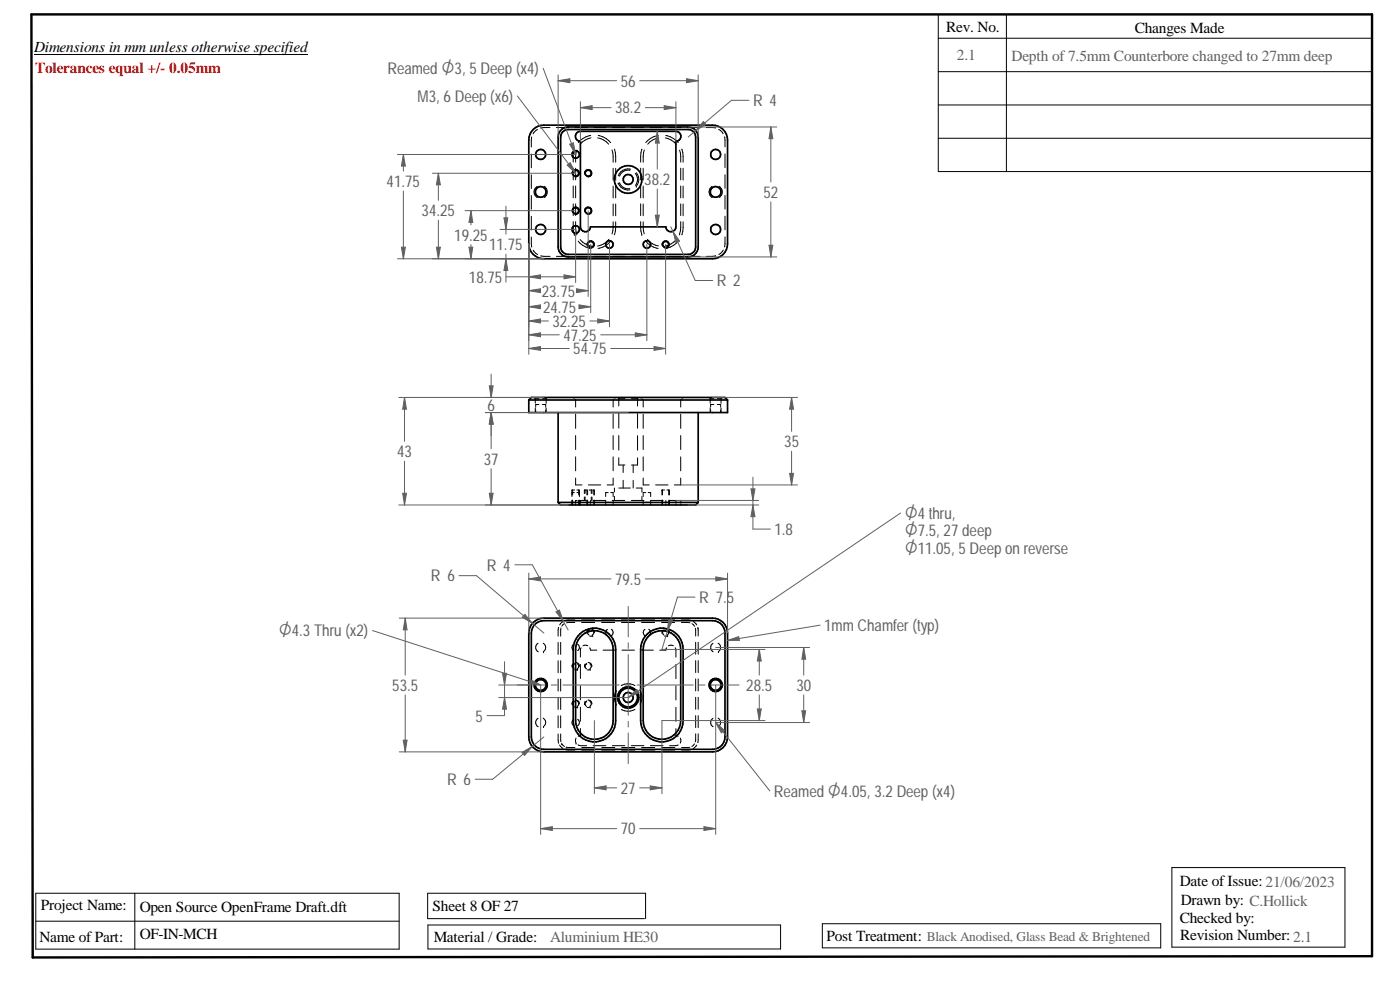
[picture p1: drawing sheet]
<svg xmlns="http://www.w3.org/2000/svg" width="420mm" height="297mm" viewBox="0 0 420 297" stroke-linecap="round" stroke-linejoin="round" font-family="sans-serif">
<path d="M9.4 4.3h402.4v282.6l-402 .4z" fill="none" stroke="#000" stroke-width=".72"/>
<g fill="none" stroke="#000" stroke-width=".3">
<path d="M10.2 16.4h82.2M281.6 11.5h130.2M281.6 4.3v47.2h130.2M302 4.3v47.2M281.6 21.5h130.2M281.6 31.5h130.2M281.6 41.5h130.2M160.3 119.3l.1 .1M160.5 119.5l.1 .1M160.6 119.6v1.4M160.6 119.6h1.1M162.8 119.6h1.1"/>
<path d="M163.9 119.6v1.4M164 119.5l-.1 .1M164.2 119.3l-.1 .1M172 119.3l.3 .2M172.5 119.8l.3 .2v2.1M184.2 119.8l-.2 .2v2.1M184.8 119.3l-.3 .2M185.3 119.3l.1 .1M185.6 119.5l.1 .1M185.7 119.6v2.2M185.7 119.6h1.9M189.5 119.6h1.8"/>
<path d="M191.3 119.6v2.2M191.4 119.5l-.1 .1M191.7 119.3l-.1 .1M192.3 119.3l.2 .2M192.8 119.8l.2 .2v2.1M204.5 119.8l-.2 .2v2.1M205 119.3l-.2 .2M212.8 119.3l.1 .1M213.1 119.5v.1M213.1 119.6h1.1M213.1 119.6v1.4M215.3 119.6h1.1"/>
<path d="M216.4 119.6v1.4M216.5 119.5l-.1 .1M216.8 119.3l-.1 .1M160.6 122.4v1.4M160.8 123v.8M161.7 121.4h-.9v.7M162.8 121.4h1v.8M163.8 123v.8M163.9 122.4v1.4M172.8 124.3v4.2M172.8 130.7v4.2M172.8 137.1v4.2"/>
<path d="M184 124.3v4.2M184 130.7v4.2M184 137.1v4.2M185.7 137.3v2.2h1.9M185.7 124.1v4.3M185.7 130.7v4.3M187 139.5v2.3M190 139.5v2.3M191.3 137.4v2.1h-1.8M191.3 124.1v4.4M191.3 130.7v4.4M193 124.3v4.2"/>
<path d="M193 130.7v4.2M193 137.1v4.2M204.3 124.3v4.2M204.3 130.7v4.2M204.3 137.1v4.2M213.1 122.4v1.4M213.3 123v.8M214.2 121.4h-.9v.7M215.3 121.4h1v.8M216.3 123v.8M216.4 122.4v1.4M171.7 147h.1"/>
<path d="M171.7 147v2M171.7 150.1v1.4M171.7 147.8h.7M171.8 147h.7M171.9 147v1.5M171.9 150v1.5M172.7 151.1v.4M172.8 143.4v2.1h1.9M173.1 147h.7M173.1 147.8h.8v1.2M173.2 150.2h-.5v.4M173.7 147v1.5"/>
<path d="M173.7 150.1v1.4M173.7 150.2h2.4M173.9 147v1.5M173.9 150.1v1.4M174.2 150.2v.4M174.2 151.1v.4M175.4 149.1v1.1M175.5 147l-.1 1.1M175.6 147h.1M175.6 147v1M175.6 149.1v1.1M175.6 147h.6l-.1 1.5"/>
<path d="M176.1 150.1v1.4M176.3 147v1.5M176.3 150v1.5M176.6 145.5h3.7M176.8 147h.9v1.1M177.2 150.2v.4M177.2 151.1v.4M177.5 147v1.1M177.5 149.1v1.1M177.7 149.1v1.1M178 150.2h3.8M178 147h.2v1.5"/>
<path d="M178.2 150.1v1.4M178.3 147h.1M178.4 147v1.5M178.4 150.1v1.4M181.8 150.3v1.2M182.5 147.8h-.7v1.2M183.3 147.8h.7v1.2M183.8 150.2h3.7M184 150.3v1.2M184 143.4v2.1h-1.8M184.4 146.4v1.2M184.4 148.9v1.3"/>
<path d="M185.7 146.4h3.5M187 144.1v2.3M189.5 150.2h3.7M190 144.1v2.3M191 146.4h1.6v1.3M192.6 149v1.2M193 150.3v1.2M193 143.4v2.1h1.8M193.8 147.8h-.8v1.2M194.6 147.8h.7v1.2M195.2 150.2h3.8M195.3 150.3v1.2"/>
<path d="M196.8 145.5h3.7M198.7 147h.1M198.7 147v1.5M198.7 150.1v1.4M198.8 147h.1M198.8 150v1.5M199.5 147h-.7v1.5M199.8 150.2v.4M199.8 151.1v.4M200.1 147h.7M200.7 147v1.5M200.7 150.1v1.4"/>
<path d="M200.9 147v1.5M200.9 150.1v1.4M200.9 150.2h2.4M202.9 150.2v.4M202.9 151.1v.4M203.9 150.2h.4v.4M204.3 143.4v2.1h-1.9M204.3 151.1v.4M161.5 193a1.47 1.47 0 0 0 0 2.6M163 193h.1a1.49 1.49 0 0 1 0 2.5M163.1 195.5h.1M167.5 192.7v3.6"/>
<path d="M167.5 198.2v3.6M167.6 188.3l-.1 2.6M168.3 192.7v3.6M168.3 198.2v3.6M168.3 188.4v2.5M169 186.4l-1 1.1M169.4 187.1l-.8 .8M171.8 199.3l-.1 .9M171.9 199.3h.1M172.2 193.3a1.1 1.1 0 0 0 0 1.9M172.3 199.1h.1M172.3 199.1a.91 .91 0 0 0 0 1.6"/>
<path d="M172.5 186.8l-2.5 .1M172.5 186l-2.7 .1M172.7 198.8a1.05 1.05 0 0 1 1.2 1.2M173.3 199.2h.1a.91 .91 0 0 1-.1 1.5M173.3 193.3a1.06 1.06 0 0 1 0 1.9M174.2 199.3v4.3M174.4 194.4l-.2 .7v2M174.5 186.8h4M174.5 186h4M175.6 199.3l-.2 .9M176.1 199.1h.1M176.1 199.1a.96 .96 0 0 0 0 1.6"/>
<path d="M176.3 189.2l-.1 .9M176.3 189.1h.1M176.4 193.8l-1-.2-.4 .2M176.5 198.8a1.05 1.05 0 0 1 1.1 1.2M176.8 189h.1M176.8 189a.9 .9 0 0 0 0 1.6M177 194.4l.2 .7h1.9M177 199.2a.86 .86 0 0 1 0 1.5M177.2 188.7a1.1 1.1 0 0 1 1.2 1.2M177.8 189a.88 .88 0 0 1-.1 1.5M177.9 190.8l-.9 .1M177.9 190.8h.1"/>
<path d="M180.5 186.8h4M180.5 186h4M181 195.1h3.7M182.3 188.8a1.08 1.08 0 0 0 .1 2M183.5 188.8a1.12 1.12 0 0 1 0 1.9M186.5 186.8h4M186.5 186h4M186.7 195.1h3.7M192.4 195.1h3.7M192.5 186.8h4M192.5 186h4M193.6 188.8a1.1 1.1 0 0 0 0 2"/>
<path d="M194.7 188.8a1.08 1.08 0 0 1 0 1.9M198.5 186.8h4M198.5 186h4M198.8 189.2l-.1 .9M198.9 189.1h.1M199.3 189h.1M199.3 189a.95 .95 0 0 0 0 1.6M199.7 188.7a1.05 1.05 0 0 1 1.2 1.2M200.1 194.4l-.3 .7h-1.8M200.2 189a.88 .88 0 0 1 .1 1.5M200.4 190.8l-.9 .1M200.4 190.8h.1"/>
<path d="M202.1 193.8l-.5-.2-1 .2M202.6 194.4l.3 .7v2.1M202.9 199.4v4.2M204.5 186.8l2.6 .1M204.5 186l2.8 .1M207.7 187.1l.8 .8M208.1 186.5l1 1M208.7 188.5l.1 2.3M208.8 192.7v3.6M208.8 198.2v3.6M209.5 188.3v2.5M209.5 188.3h.1"/>
<path d="M209.5 192.7v3.6M209.5 198.2v3.6M214 193a1.52 1.52 0 0 0 0 2.6M215.5 193a1.48 1.48 0 0 1 .1 2.5M215.6 195.5h.1M161.5 215.5a1.44 1.44 0 0 0 0 2.6M163 215.5h.1a1.49 1.49 0 0 1 0 2.5M163.1 218h.1M167.5 203.8v3.5M167.5 209.3v3.6M167.5 214.8v3.6M168.3 203.8v3.5"/>
<path d="M168.3 209.3v3.6M168.3 214.8v3.6M171.8 210.6l-.1 .9M171.9 210.5h.1M172.2 215.9a1.06 1.06 0 0 0 0 1.8M172.3 210.4h.1M172.3 210.4a.9 .9 0 0 0 0 1.6M172.7 210.1a1.05 1.05 0 0 1 1.2 1.1M173.2 210.4a.91 .91 0 0 1 .1 1.5M173.3 200.9l-.8 .1M173.3 212.1l-.8 .2M173.3 200.9h.1"/>
<path d="M173.3 212.1h.1M173.3 215.8a1.1 1.1 0 0 1 0 1.9M174.2 205.7v4.3M174.2 212.2v4.2M174.2 218.6v2.1l-.7 .2M175.6 210.5l-.2 1M176.1 210.4h.1M176.1 210.4a.95 .95 0 0 0 0 1.6M176.5 210.1a1.05 1.05 0 0 1 1.1 1.1M177 210.4a.91 .91 0 0 1 0 1.5M177.1 200.9l-.9 .1M177.1 200.9h.1"/>
<path d="M177.1 212.1l-.9 .2M177.1 212.1h.1M184.9 207.3a4.1 4.1 0 0 0 0 4M184.9 207.3h.1M184.9 211.3h.1M186.5 212.9a4 4 0 0 0 4.1 0M190.5 205.7a4 4 0 0 0-4 0M192.1 207.2a4 4 0 0 1 0 4.1M202.9 205.8v4.2M202.9 212.2v4.3M202.9 218.6v2.1l.6 .2M208.8 203.7v3.6"/>
<path d="M208.8 209.2v3.6M208.8 214.7v3.6M209.5 203.7v3.6M209.5 209.2v3.6M209.5 214.7v3.6M214 215.5a1.48 1.48 0 0 0 0 2.6M215.5 215.5a1.48 1.48 0 0 1 .1 2.5M215.6 218h.1M411.8 213.6v36.4M167.5 220.2l.1 2.5M167.6 222.7h.1M167.9 223.5l1.1 1.1"/>
<path d="M168.3 220.2v2.4M168.6 223.1l.8 .9M168.6 223.1h.1M169.7 224.9l2.8 .1M170 224.2l2.5 .1M170 224.2h.1M172.9 223h.1M172.9 221.4l-.2 1.1 .2 .5M173.5 223.5l.7 .2h1.9M174.6 224.3h3.9M174.6 225h3.9M178 223.7h3.8"/>
<path d="M180.6 224.3h3.9M180.6 225h3.9M183.8 223.7h3.7M186.6 224.3h3.9M186.6 225h3.9M189.5 223.7h3.7M192.6 224.3h3.9M192.6 225h3.9M195.2 223.7h3.8M198.6 224.3h3.9M198.6 225h3.9M203.5 223.5l-.6 .2h-2"/>
<path d="M204.2 221.4l.1 1.1-.1 .5M207 224.2l-2.5 .1M207.3 224.9l-2.8 .1M208.4 223.2l-.8 .8M208.8 220.2l-.1 2.4M209.1 223.6l-1.1 1M209.5 220.2l-.1 2.6M9.8 271.3v16M10.7 276.4h109.1M10.7 268h109.1v16.8h-109.1zM40.5 268v16.8M128.4 277.5h105.9v7.2h-105.9z"/>
<path d="M193.4 275.6h-65.1v-7.6h65.4v7.6M246.8 277.2h101.5v7.2h-101.5zM351.7 260.3h51.9v23.9h-51.9z"/>
</g>
<g fill="none" stroke="#000" stroke-width=".51">
<path d="M158.7 120h59.6M158.7 120v3.8h59.6v-3.8M167.5 123.8v26.9M209.5 123.8v26.9M218.3 120l-.7-.7h-58.1l-.8 .7M167.5 150.7l.8 .8h40.5l.7-.8M167.5 150.7h42M160 186.8a4.6 4.6 0 0 1 3.2-1.3h50.6a4.5 4.5 0 0 1 4.5 4.4v31.2a4.5 4.5 0 0 1-4.5 4.5h-50.6a4.5 4.5 0 0 1-4.5-4.5v-31.2a4.6 4.6 0 0 1 1.3-3.1zM160.3 187.6a3.9 3.9 0 0 1 2.9-1.4h50.6a3.7 3.7 0 0 1 3.8 3.7v31.2a3.7 3.7 0 0 1-3.8 3.7h-50.6a3.7 3.7 0 0 1-3.7-3.7v-31.2v-.8zM174.1 190.2a6.4 6.4 0 0 1 6.9-1.2 6.4 6.4 0 0 1 3.8 5.9v21.3a6.4 6.4 0 0 1-6.4 6.4 6.4 6.4 0 0 1-6.4-6.4v-21.3a6.4 6.4 0 0 1 2.1-4.7zM174.1 191.2a5.6 5.6 0 0 1 6.2-1.6 5.6 5.6 0 0 1 3.7 5.3v21.3a5.6 5.6 0 0 1-5.6 5.6 5.6 5.6 0 0 1-5.6-5.6v-21.3a5.4 5.4 0 0 1 1.3-3.7zM194.3 191.2a5.6 5.6 0 0 1 6.3-1.6 5.6 5.6 0 0 1 3.7 5.3v21.3a5.6 5.6 0 0 1-5.6 5.6 5.6 5.6 0 0 1-5.7-5.6v-21.3a5.6 5.6 0 0 1 1.3-3.7z"/>
<path d="M194.3 190.2a6.4 6.4 0 0 1 6.9-1.2 6.4 6.4 0 0 1 3.8 5.9v21.3a6.4 6.4 0 0 1-6.4 6.4 6.4 6.4 0 0 1-6.3-6.4v-21.3a6.3 6.3 0 0 1 2-4.7z"/>
<circle cx="162.3" cy="205.5" r="1.96"/>
<circle cx="162.3" cy="205.5" r="1.62"/>
<circle cx="188.5" cy="209.3" r="1.5"/>
<circle cx="188.5" cy="209.3" r="3.2"/>
<circle cx="188.5" cy="209.3" r="2.81"/>
<circle cx="214.8" cy="205.5" r="1.62"/>
<circle cx="214.8" cy="205.5" r="1.99"/>
</g>
<path d="M158.7 172v17.9M158.7 173.7l3.5-.6v1.2zM218.3 172v17.9" fill="none" stroke="#606060" stroke-width=".3"/>
<path d="M158.7 173.7l3.5-.6v1.2z" fill="#606060"/>
<path d="M214.8 173.1l3.5 .6-3.5 .6z" fill="none" stroke="#606060" stroke-width=".3"/>
<path d="M214.8 173.1l3.5 .6-3.5 .6z" fill="#606060"/>
<path d="M158.7 173.7h24.7M193.7 173.7h24.6M119.8 185.5h43.4M121.6 185.5l.6 3.5h-1.2zM119.8 225.6h43.4" fill="none" stroke="#606060" stroke-width=".3"/>
<path d="M121.6 185.5l.6 3.5h-1.2z" fill="#606060"/>
<path d="M121 222.1h1.2l-.6 3.5z" fill="none" stroke="#606060" stroke-width=".3"/>
<path d="M121 222.1h1.2l-.6 3.5z" fill="#606060"/>
<path d="M121.6 185.5v17.1M121.6 208.5v17.1M178.4 216.2v21.9M198.7 216.2v21.9M178.4 236.4l3.5-.6v1.2z" fill="none" stroke="#606060" stroke-width=".3"/>
<path d="M178.4 236.4l3.5-.6v1.2z" fill="#606060"/>
<path d="M195.1 235.8l3.6 .6-3.6 .6z" fill="none" stroke="#606060" stroke-width=".3"/>
<path d="M195.1 235.8l3.6 .6-3.6 .6z" fill="#606060"/>
<path d="M162.3 205.5v44.9M214.8 205.5v44.9M178.4 236.4h6.7M192 236.4h6.7M162.3 248.6l3.5-.6v1.2z" fill="none" stroke="#606060" stroke-width=".3"/>
<path d="M162.3 248.6l3.5-.6v1.2z" fill="#606060"/>
<path d="M211.3 248l3.5 .6-3.5 .6z" fill="none" stroke="#606060" stroke-width=".3"/>
<path d="M211.3 248l3.5 .6-3.5 .6z" fill="#606060"/>
<path d="M214.8 194.3h28.2M241.2 194.3l.6 3.5h-1.1zM214.8 216.8h28.2M162.3 248.6h22.8M192 248.6h22.8" fill="none" stroke="#606060" stroke-width=".3"/>
<path d="M241.2 194.3l.6 3.5h-1.1z" fill="#606060"/>
<path d="M240.7 213.3h1.1l-.6 3.5z" fill="none" stroke="#606060" stroke-width=".3"/>
<path d="M240.7 213.3h1.1l-.6 3.5z" fill="#606060"/>
<path d="M241.2 194.3v8.3M214.8 216.8l16.2 20.5M241.2 208.5v8.3" fill="none" stroke="#606060" stroke-width=".3"/>
<path d="M214.8 216.8l2.6 2.4-.9 .7z" fill="#606060"/>
<path d="M111.8 189.2l50.5 16.3M214.8 216.8l2.6 2.4-.9 .7z" fill="none" stroke="#606060" stroke-width=".3"/>
<path d="M159.1 203.9l3.2 1.6-3.5-.5z" fill="#606060"/>
<path d="M119.7 119.3h43.5M121.4 119.3l.6 3.5h-1.1zM119.7 151.5h50.8M159.1 203.9l3.2 1.6-3.5-.5z" fill="none" stroke="#606060" stroke-width=".3"/>
<path d="M121.4 119.3l.6 3.5h-1.1z" fill="#606060"/>
<path d="M120.9 148h1.1l-.6 3.5z" fill="none" stroke="#606060" stroke-width=".3"/>
<path d="M120.9 148h1.1l-.6 3.5z" fill="#606060"/>
<path d="M121.4 119.3v13.1M121.4 138.4v13.1M145.7 123.8h17.5M147.4 123.8l.6 3.5h-1.2zM145.7 151.5h24.8" fill="none" stroke="#606060" stroke-width=".3"/>
<path d="M147.4 123.8l.6 3.5h-1.2z" fill="#606060"/>
<path d="M146.8 148h1.2l-.6 3.5z" fill="none" stroke="#606060" stroke-width=".3"/>
<path d="M146.8 148h1.2l-.6 3.5z" fill="#606060"/>
<path d="M213.8 119.3h25.5M237.6 119.3l.6 3.5h-1.2zM147.4 123.8v10.9M147.4 140.6v10.9M204.3 145.5h35" fill="none" stroke="#606060" stroke-width=".3"/>
<path d="M237.6 119.3l.6 3.5h-1.2z" fill="#606060"/>
<path d="M237 142h1.2l-.6 3.5z" fill="none" stroke="#606060" stroke-width=".3"/>
<path d="M237 142h1.2l-.6 3.5z" fill="#606060"/>
<path d="M237.6 119.3v10.1M237.6 135.4v10.1M198.7 194.9h30.9M227.9 194.9l.6 3.4h-1.2zM198.7 216.2h30.9" fill="none" stroke="#606060" stroke-width=".3"/>
<path d="M227.9 194.9l.6 3.4h-1.2z" fill="#606060"/>
<path d="M227.3 212.7h1.2l-.6 3.5z" fill="none" stroke="#606060" stroke-width=".3"/>
<path d="M227.3 212.7h1.2l-.6 3.5z" fill="#606060"/>
<path d="M208.6 179.2h-5.3l-4.6 15.7M200.7 185.9l1.1 .4-1.5 3.1zM227.9 194.9v7.7M227.9 208.5v7.7" fill="none" stroke="#606060" stroke-width=".3"/>
<path d="M200.7 185.9l1.1 .4-1.5 3.1z" fill="#606060"/>
<path d="M146.2 214.7h5.2M149.7 205.5h9M149.7 209.3h38.8M151.4 209.3l.6 3.5h-1.2z" fill="none" stroke="#606060" stroke-width=".3"/>
<path d="M151.4 209.3l.6 3.5h-1.2z" fill="#606060"/>
<path d="M150.8 202h1.2l-.6 3.5z" fill="none" stroke="#606060" stroke-width=".3"/>
<path d="M150.8 202h1.2l-.6 3.5z" fill="#606060"/>
<path d="M137.7 172.7h5.3l20.2 17.2M151.4 198.5v16.2M157.5 184.3l2.3 2.7-3.1-1.8z" fill="none" stroke="#606060" stroke-width=".3"/>
<path d="M157.5 184.3l2.3 2.7-3.1-1.8z" fill="#606060"/>
<path d="M154.5 169.5h5.3l10.7 19.5M166.9 183.6l1-.6 1.2 3.4z" fill="none" stroke="#606060" stroke-width=".3"/>
<path d="M166.9 183.6l1-.6 1.2 3.4z" fill="#606060"/>
<path d="M270.3 153.9l-81.8 55.4" fill="none" stroke="#606060" stroke-width=".3"/>
<path d="M188.5 209.3l2.6-2.5 .7 1z" fill="#606060"/>
<path d="M145.7 119.3h17.5M146.8 115.8h1.2l-.6 3.5zM145.7 123.8h42.8M188.5 209.3l2.6-2.5 .7 1z" fill="none" stroke="#606060" stroke-width=".3"/>
<path d="M146.8 115.8h1.2l-.6 3.5z" fill="#606060"/>
<path d="M147.4 123.8l.6 3.5h-1.2z" fill="none" stroke="#606060" stroke-width=".3"/>
<path d="M147.4 123.8l.6 3.5h-1.2z" fill="#606060"/>
<path d="M147.4 112.3v7M147.4 123.8v7M202.9 150.2h24.8M206.5 151.5h21.2M225.4 146.7h1.2l-.6 3.5zM226 158.7h5.2" fill="none" stroke="#606060" stroke-width=".3"/>
<path d="M225.4 146.7h1.2l-.6 3.5z" fill="#606060"/>
<path d="M226 151.5l.6 3.5h-1.2z" fill="none" stroke="#606060" stroke-width=".3"/>
<path d="M226 151.5l.6 3.5h-1.2z" fill="#606060"/>
<path d="M226 143.2v15.5M156.7 225.8l3.1-1.9-2.4 2.8zM163.2 221.1l-15.3 12.7h-5.3" fill="none" stroke="#606060" stroke-width=".3"/>
<g fill="none" stroke="#000" stroke-width=".51">
<path d="M160 38.9a4.6 4.6 0 0 1 3.2-1.4h50.6a4.5 4.5 0 0 1 4.5 4.5v31.2a4.5 4.5 0 0 1-4.5 4.4h-50.6a4.5 4.5 0 0 1-4.5-4.4v-31.2a4.4 4.4 0 0 1 1.3-3.1zM168.6 38.7l1.9-.6h36a2.98 2.98 0 0 1 3 3v33a3.1 3.1 0 0 1-3 3h-36a2.98 2.98 0 0 1-3-3v-33a3 3 0 0 1 1.1-2.4zM168.9 39.5l1.1-.6h.5h36a2.24 2.24 0 0 1 2.3 2.2v33a2.24 2.24 0 0 1-2.3 2.2h-36a2.24 2.24 0 0 1-2.2-2.2v-33l.3-1.1zM173.2 39.8l1-.4h28.7a1.5 1.5 0 0 1 1.5 1.5 1.5 1.5 0 0 1-1.5 1.5v25.7a1.5 1.5 0 0 1-1.6 1.4 1.5 1.5 0 0 1-1.5-1.4h-22.6a1.5 1.5 0 0 1-1.5 1.4 1.5 1.5 0 0 1-1.5-1.4v-25.7a1.51 1.51 0 0 1-1.4-1 1.51 1.51 0 0 1 .4-1.6z"/>
<circle cx="162.3" cy="46.3" r="1.5"/>
<circle cx="162.3" cy="57.6" r="1.62"/>
<circle cx="172.8" cy="52" r=".92"/>
<circle cx="172.8" cy="46.3" r="1.12"/>
<circle cx="176.5" cy="52" r=".92"/>
<circle cx="188.5" cy="53.9" r="4.1"/>
<circle cx="188.5" cy="53.8" r="1.49"/>
<circle cx="214.8" cy="57.6" r="1.62"/>
<circle cx="214.8" cy="46.3" r="1.5"/>
<circle cx="162.3" cy="68.9" r="1.51"/>
<circle cx="172.8" cy="68.9" r="1.13"/>
<circle cx="172.8" cy="63.2" r=".92"/>
<circle cx="176.5" cy="63.2" r=".92"/>
<circle cx="177.3" cy="73.3" r=".92"/>
<circle cx="182.9" cy="73.4" r="1.12"/>
<circle cx="194.1" cy="73.3" r="1.12"/>
<circle cx="199.8" cy="73.3" r=".92"/>
<circle cx="214.8" cy="68.9" r="1.5"/>
</g>
<g fill="none" stroke="#000" stroke-width=".3">
<path d="M161.3 38.8l-1.3 1.4M165 38.3l-2.7 .1M167 38.3h3.7M172.6 38.3h3.7M178.2 38.3h3.7M183.8 38.3h3.7M189.5 38.3h3.7M195.1 38.3h3.7M200.7 38.3h3.7M206.3 38.3h3.7M212 38.3l2.7 .1M215.7 38.8l1.3 1.3"/>
<path d="M159.5 46.2v4.1M159.5 52.5v4.1M159.5 58.7v4.1M159.6 41.1l-.1 3M161.2 55.9a1.94 1.94 0 0 0 .1 3.4M163.3 55.9a1.98 1.98 0 0 1 0 3.4M171.7 52.2a1.12 1.12 0 0 1 1-1.4 1.12 1.12 0 0 1 1.2 1.3 1.12 1.12 0 0 1-1.4 .9M172 50.5v3.5M172 55.8v3.6M172.4 44.7a8.5 8.5 0 0 0-.4 3.9M172.8 50.5v3.5M172.8 55.8v3.6"/>
<path d="M173.1 45l-.3 .9v2.7M175.4 52.2a1.13 1.13 0 0 1 1-1.4 1.13 1.13 0 0 1 1.2 1.2 1.13 1.13 0 0 1-1.4 1M177.3 40.6a6.1 6.1 0 0 0-3.7 2.2M177.4 41.4a5.6 5.6 0 0 0-3.3 1.9M179.4 41.4a5.4 5.4 0 0 1 3.3 1.9M179.5 40.6a6.1 6.1 0 0 1 3.7 2.2M183.7 45l.2 .9 .1 2.8M184 50.5v3.5M184 55.8v3.6M184.4 44.7a8.6 8.6 0 0 1 .4 4M184.8 50.5v3.5M184.8 55.8v3.6"/>
<path d="M185.5 54.9h.1M185.5 54.9a3.2 3.2 0 0 0 3.5 2.1M185.9 54.8a2.69 2.69 0 0 0 3.1 1.8M189 51.1h-.1a2.72 2.72 0 0 0-3 1.8M189.1 50.7h.1M189.1 50.7a3.2 3.2 0 0 0-3.6 2M190.7 52a2.8 2.8 0 0 1 0 3.6M191 55.9h.1M191 51.8a3.1 3.1 0 0 1 0 4.1M192.3 50.5v3.5M192.3 55.8v3.6M192.6 44.7a8.5 8.5 0 0 0-.3 3.9"/>
<path d="M193 50.5v3.5M193 55.8v3.6M193.4 45l-.3 .9-.1 2.8M197.6 40.6a6 6 0 0 0-3.8 2.2M197.7 41.4a5.4 5.4 0 0 0-3.3 1.9M199.7 41.4a5.6 5.6 0 0 1 3.2 1.9M199.8 40.6a6.3 6.3 0 0 1 3.7 2.2M204 45l.2 .9 .1 2.7M204.3 50.5v3.5M204.3 55.8v3.6M204.6 44.7a8.6 8.6 0 0 1 .4 4M205 50.5v3.5"/>
<path d="M205 55.8v3.6M213.7 55.9a1.98 1.98 0 0 0 .1 3.4M215.8 55.9a1.94 1.94 0 0 1 0 3.4M217.5 41.1l.1 3M217.6 46.2v4.1M217.6 52.4v4.1M217.6 58.6v4.1M159.5 71.1l.1 3M159.5 64.9v4.1M160 75.1l1.4 1.3M162.3 76.8l2.8 .1M167 76.9h3.7"/>
<path d="M171.7 63.5a1.12 1.12 0 0 1 1-1.4 1.12 1.12 0 0 1 1.2 1.2 1.12 1.12 0 0 1-1.4 1M172 61.2v3.5M172 66.5l.1 2.8 .3 1.1M172.4 70.4h.1M172.6 76.9h3.7M172.8 66.5v2.8l.3 .9M172.8 61.2v3.5M173.1 70.2h.1M173.5 72.3a6.2 6.2 0 0 0 3.7 2.2M174.1 71.9a5.6 5.6 0 0 0 3.3 1.9M175.4 63.5a1.13 1.13 0 0 1 1-1.4 1.13 1.13 0 0 1 1.2 1.2 1.13 1.13 0 0 1-1.4 1M176.2 73.6a1.12 1.12 0 0 1 1-1.4 1.12 1.12 0 0 1 1.2 1.2 1.12 1.12 0 0 1-1.4 1"/>
<path d="M177.4 73.8h.1M178.3 76.9h3.6M182.7 71.9h.1M182.7 71.9a5.5 5.5 0 0 1-3.3 1.9M183.2 72.4a6 6 0 0 1-3.7 2.1M183.9 76.9h3.7M184 66.5l-.1 2.8-.2 .9M184 61.2v3.5M184.8 66.5a8.5 8.5 0 0 1-.4 3.9M184.8 61.2v3.5M189.5 76.9h3.7M192.3 66.5l.1 2.8 .2 1.1"/>
<path d="M192.3 61.2v3.5M192.6 70.4h.1M193 66.5l.3 3.6M193 61.2v3.5M193.8 72.3a5.9 5.9 0 0 0 3.7 2.2M194.3 71.9a5.3 5.3 0 0 0 3.3 1.9M194.3 71.9h.1M195.1 76.9h3.7M198.7 73.6a1.13 1.13 0 0 1 1-1.4 1.13 1.13 0 0 1 1.2 1.3 1.13 1.13 0 0 1-1.4 .9M199.6 73.8h.1M200.7 76.9h3.8M202.9 72a5.7 5.7 0 0 1-3.3 1.8"/>
<path d="M203.5 72.4a6.1 6.1 0 0 1-3.7 2.1M204 70.2h.1M204.3 66.5l-.1 2.8-.2 .9M204.3 61.2v3.5M205 61.2v3.5M205 66.5a8.5 8.5 0 0 1-.4 3.9M206.4 76.9h3.7M214.8 76.8l-2.8 .1M217.1 75l-1.4 1.4M217.6 64.9v4.1M217.6 71.1l-.1 3"/>
</g>
<path d="M156.7 225.8l3.1-1.9-2.4 2.8z" fill="#606060"/>
<path d="M163 20.5l9.8 25.9" fill="none" stroke="#606060" stroke-width=".3"/>
<path d="M171 43.3l1.1-.5 .7 3.6z" fill="#606060"/>
<path d="M155.3 28.8l17.5 23.2M171 43.3l1.1-.5 .7 3.6z" fill="none" stroke="#606060" stroke-width=".3"/>
<path d="M170.2 49.5l.9-.7 1.7 3.2z" fill="#606060"/>
<path d="M174.2 32.3l3.5-.6v1.2zM174.2 30.5v11.9M202.9 30.5v11.9M170.2 49.5l.9-.7 1.7 3.2z" fill="none" stroke="#606060" stroke-width=".3"/>
<path d="M174.2 32.3l3.5-.6v1.2z" fill="#606060"/>
<path d="M199.3 31.7l3.6 .6-3.6 .6z" fill="none" stroke="#606060" stroke-width=".3"/>
<path d="M199.3 31.7l3.6 .6-3.6 .6z" fill="#606060"/>
<path d="M174.2 32.3h9.2M193.7 32.3h9.2M201.3 68.1l7.3 16.1h5.3M202 69.4l2 2.9-1.1 .6z" fill="none" stroke="#606060" stroke-width=".3"/>
<path d="M202 69.4l2 2.9-1.1 .6z" fill="#606060"/>
<path d="M196.7 64.6h1.2l-.6 3.5z" fill="none" stroke="#606060" stroke-width=".3"/>
<path d="M196.7 64.6h1.2l-.6 3.5z" fill="#606060"/>
<path d="M197.3 39.4l.6 3.5h-1.2z" fill="none" stroke="#606060" stroke-width=".3"/>
<path d="M197.3 39.4l.6 3.5h-1.2z" fill="#606060"/>
<path d="M197.3 39.4v11.4M211.1 36.4l.8 .9-3.1 1.9zM224.8 30.1h-5.3l-13 11M197.3 56.7v11.4" fill="none" stroke="#606060" stroke-width=".3"/>
<path d="M211.1 36.4l.8 .9-3.1 1.9z" fill="#606060"/>
<path d="M167.5 22.5v18.6M167.5 24.2l3.5-.6v1.2zM209.5 22.5v18.6M188.5 181.9v9.2M188.5 192.9v1.7M188.5 196.4v18.2M188.5 216.5v1.6M188.5 219.9v9.2" fill="none" stroke="#606060" stroke-width=".3"/>
<path d="M167.5 24.2l3.5-.6v1.2z" fill="#606060"/>
<path d="M206 23.6l3.5 .6-3.5 .6z" fill="none" stroke="#606060" stroke-width=".3"/>
<path d="M206 23.6l3.5 .6-3.5 .6z" fill="#606060"/>
<path d="M167.5 24.2h17.6M192 24.2h17.5M150.1 68.8h22.7M150.1 77.6h13.1M151.2 65.4h1.2l-.6 3.4z" fill="none" stroke="#606060" stroke-width=".3"/>
<path d="M151.2 65.4h1.2l-.6 3.4z" fill="#606060"/>
<path d="M151.8 77.6l.6 3.6h-1.2z" fill="none" stroke="#606060" stroke-width=".3"/>
<path d="M151.8 77.6l.6 3.6h-1.2z" fill="#606060"/>
<path d="M139.6 63.2h33.2M139.6 77.6h23.6M141.3 63.2l.6 3.5h-1.2zM151.8 61.8v8.5M151.8 76.2v8.5" fill="none" stroke="#606060" stroke-width=".3"/>
<path d="M141.3 63.2l.6 3.5h-1.2z" fill="#606060"/>
<path d="M140.7 74.2h1.2l-.6 3.4z" fill="none" stroke="#606060" stroke-width=".3"/>
<path d="M140.7 74.2h1.2l-.6 3.4z" fill="#606060"/>
<path d="M129.8 52h43M131.6 52l.6 3.5h-1.2zM129.8 77.6h33.4M141.3 63.2v4.3M141.3 73.4v4.2" fill="none" stroke="#606060" stroke-width=".3"/>
<path d="M131.6 52l.6 3.5h-1.2z" fill="#606060"/>
<path d="M131 74.2h1.2l-.6 3.4z" fill="none" stroke="#606060" stroke-width=".3"/>
<path d="M131 74.2h1.2l-.6 3.4z" fill="#606060"/>
<path d="M119.3 46.4h53.5M121.1 46.4l.6 3.4h-1.2zM131.6 52v8.1M119.3 77.6h43.9M131.6 66v11.6" fill="none" stroke="#606060" stroke-width=".3"/>
<path d="M121.1 46.4l.6 3.4h-1.2z" fill="#606060"/>
<path d="M120.5 74.2h1.2l-.6 3.4z" fill="none" stroke="#606060" stroke-width=".3"/>
<path d="M120.5 74.2h1.2l-.6 3.4z" fill="#606060"/>
<path d="M206.5 38.1h26.6M231.3 38.1l.6 3.5h-1.1zM121.1 46.4v5M121.1 57.3v20.3M206.5 77.1h26.6" fill="none" stroke="#606060" stroke-width=".3"/>
<path d="M231.3 38.1l.6 3.5h-1.1z" fill="#606060"/>
<path d="M230.8 73.6h1.1l-.6 3.5z" fill="none" stroke="#606060" stroke-width=".3"/>
<path d="M230.8 73.6h1.1l-.6 3.5z" fill="#606060"/>
<path d="M231.3 38.1v16.5M231.3 60.6v16.5M246.1 187.6l-27.8 4.6" fill="none" stroke="#606060" stroke-width=".3"/>
<path d="M218.3 192.2l3.4-1.2 .2 1.2z" fill="#606060"/>
<path d="M158.7 73.2v11.6M172.8 68.8v16M169.3 82.5l3.5 .6-3.5 .6zM218.3 192.2l3.4-1.2 .2 1.2zM155.2 205.5h8.4M165.4 205.5h1.8M168.9 205.5h16.9M187.7 205.5h1.6M191.2 205.5h16.9M209.8 205.5h1.8M213.3 205.5h8.5" fill="none" stroke="#606060" stroke-width=".3"/>
<path d="M169.3 82.5l3.5 .6-3.5 .6z" fill="#606060"/>
<path d="M158.7 83.1l3.5-.6v1.2z" fill="none" stroke="#606060" stroke-width=".3"/>
<path d="M158.7 83.1l3.5-.6v1.2z" fill="#606060"/>
<path d="M158.7 73.2v15.8M176.5 63.2v25.8M151.9 83.1h20.9M158.7 87.2l3.5-.5v1.1z" fill="none" stroke="#606060" stroke-width=".3"/>
<path d="M158.7 87.2l3.5-.5v1.1z" fill="#606060"/>
<path d="M173 86.7l3.5 .5-3.5 .6z" fill="none" stroke="#606060" stroke-width=".3"/>
<path d="M173 86.7l3.5 .5-3.5 .6z" fill="#606060"/>
<path d="M158.7 73.2v20.6M177.3 73.3v20.5M158.7 87.2h2.7M158.7 92l3.5-.5v1.1zM173.9 87.2h2.6" fill="none" stroke="#606060" stroke-width=".3"/>
<path d="M158.7 92l3.5-.5v1.1z" fill="#606060"/>
<path d="M173.8 91.5l3.5 .5-3.5 .6z" fill="none" stroke="#606060" stroke-width=".3"/>
<path d="M173.8 91.5l3.5 .5-3.5 .6z" fill="#606060"/>
<path d="M158.7 73.2v24.8M182.9 73.3v24.7M158.7 92h3M158.7 96.3l3.5-.6v1.2zM174.2 92h3.1" fill="none" stroke="#606060" stroke-width=".3"/>
<path d="M158.7 96.3l3.5-.6v1.2z" fill="#606060"/>
<path d="M179.4 95.7l3.5 .6-3.5 .6z" fill="none" stroke="#606060" stroke-width=".3"/>
<path d="M179.4 95.7l3.5 .6-3.5 .6z" fill="#606060"/>
<path d="M158.7 73.2v29M194.1 73.3v28.9M158.7 96.3h5.9M177 96.3h5.9M158.7 100.5l3.5-.6v1.1z" fill="none" stroke="#606060" stroke-width=".3"/>
<path d="M158.7 100.5l3.5-.6v1.1z" fill="#606060"/>
<path d="M190.7 99.9l3.4 .6-3.4 .5z" fill="none" stroke="#606060" stroke-width=".3"/>
<path d="M190.7 99.9l3.4 .6-3.4 .5z" fill="#606060"/>
<path d="M158.7 73.2v33.1M199.8 73.3v33M158.7 100.5h9.1M158.7 104.6l3.5-.6v1.1zM180.3 100.5h13.8" fill="none" stroke="#606060" stroke-width=".3"/>
<path d="M158.7 104.6l3.5-.6v1.1z" fill="#606060"/>
<path d="M196.3 104l3.5 .6-3.5 .5z" fill="none" stroke="#606060" stroke-width=".3"/>
<path d="M196.3 104l3.5 .6-3.5 .5z" fill="#606060"/>
<path d="M158.7 104.6h12.1M183.3 104.6h16.5" fill="none" stroke="#606060" stroke-width=".3"/>
<g font-size="5.4" fill="#606060">
<text x="271.5" y="155.7">O4 thru,</text>
<text x="271.5" y="161">O7.5, 27 deep</text>
<text x="271.5" y="166.2">O11.05, 5 Deep on reverse</text>
<text x="83.7" y="190.9">O4.3 Thru (x2)</text>
</g>
<g font-size="4.9" fill="#606060">
<text x="116.3" y="22.2">Reamed O3, 5 Deep (x4)</text>
<text x="186.3" y="26">56</text>
<text x="125.3" y="30.5">M3, 6 Deep (x6)</text>
<text x="184.6" y="34">38.2</text>
<text x="226" y="31.8">R 4</text>
<text x="116" y="56.1">41.75</text>
<text x="193.4" y="55.5">38.2</text>
<text x="229.1" y="59.4">52</text>
<text x="126.5" y="64.8">34.25</text>
<text x="136.3" y="72.2">19.25</text>
<text x="146.8" y="75">11.75</text>
<text x="140.7" y="84.8">18.75</text>
<text x="162.6" y="89">23.75</text>
<text x="215.1" y="85.9">R 2</text>
<text x="163" y="93.8">24.75</text>
<text x="165.8" y="98">32.25</text>
<text x="169.1" y="102.2">47.25</text>
<text x="172" y="106.3">54.75</text>
<text x="146.3" y="123.3">6</text>
<text x="119.2" y="137.2">43</text>
<text x="235.4" y="134.2">35</text>
<text x="145.2" y="139.4">37</text>
<text x="232.4" y="160.5">1.8</text>
<text x="146.1" y="171.2">R 4</text>
<text x="129.3" y="174.5">R 6</text>
<text x="184.6" y="175.4">79.5</text>
<text x="209.8" y="180.9">R 7.5</text>
<text x="247.3" y="189.3">1mm Chamfer (typ)</text>
<text x="117.7" y="207.3">53.5</text>
<text x="224" y="207.3">28.5</text>
<text x="239" y="207.3">30</text>
<text x="142.7" y="216.5">5</text>
<text x="134.2" y="235.6">R 6</text>
<text x="186.3" y="238.1">27</text>
<text x="232.3" y="239.1">Reamed O4.05, 3.2 Deep (x4)</text>
<text x="186.3" y="250.4">70</text>
</g>
<g font-size="4.6">
<text x="284" y="9.6">Rev. No.</text>
<text x="340.6" y="9.9">Changes Made</text>
<text x="10.2" y="15.7">Dimensions in mm unless otherwise specified</text>
<text x="354.1" y="265.7">Date of Issue:21/06/2023</text>
<text x="12.3" y="273.1">Project Name:</text>
<text x="41.9" y="273.7">Open Source OpenFrame Draft.dft</text>
<text x="129.8" y="273.4">Sheet 8 OF 27</text>
<text x="354.4" y="271.4">Drawn by: C.Hollick</text>
<text x="41.9" y="281.9">OF-IN-MCH</text>
<text x="354.1" y="276.9">Checked by:</text>
<text x="11.9" y="282.7">Name of Part:</text>
<text x="130.2" y="282.6">Material / Grade:</text>
<text x="248" y="282.2">Post Treatment:</text>
<text x="354.2" y="282.2">Revision Number:2.1</text>
</g>
<text font-size="4.6" fill="#f00" x="10.5" y="21.9">Tolerances equal +/- 0.05mm</text>
<g font-size="4.6" fill="#606060">
<text x="287.2" y="18.1">2.1</text>
<text x="303.6" y="18.4">Depth of 7.5mm Counterbore changed to 27mm deep</text>
<text x="165.1" y="282.6">Aluminium HE30</text>
</g>
<text font-size="4" fill="#606060" x="278.2" y="282.3">Black Anodised, Glass Bead &amp; Brightened</text>
</svg>
